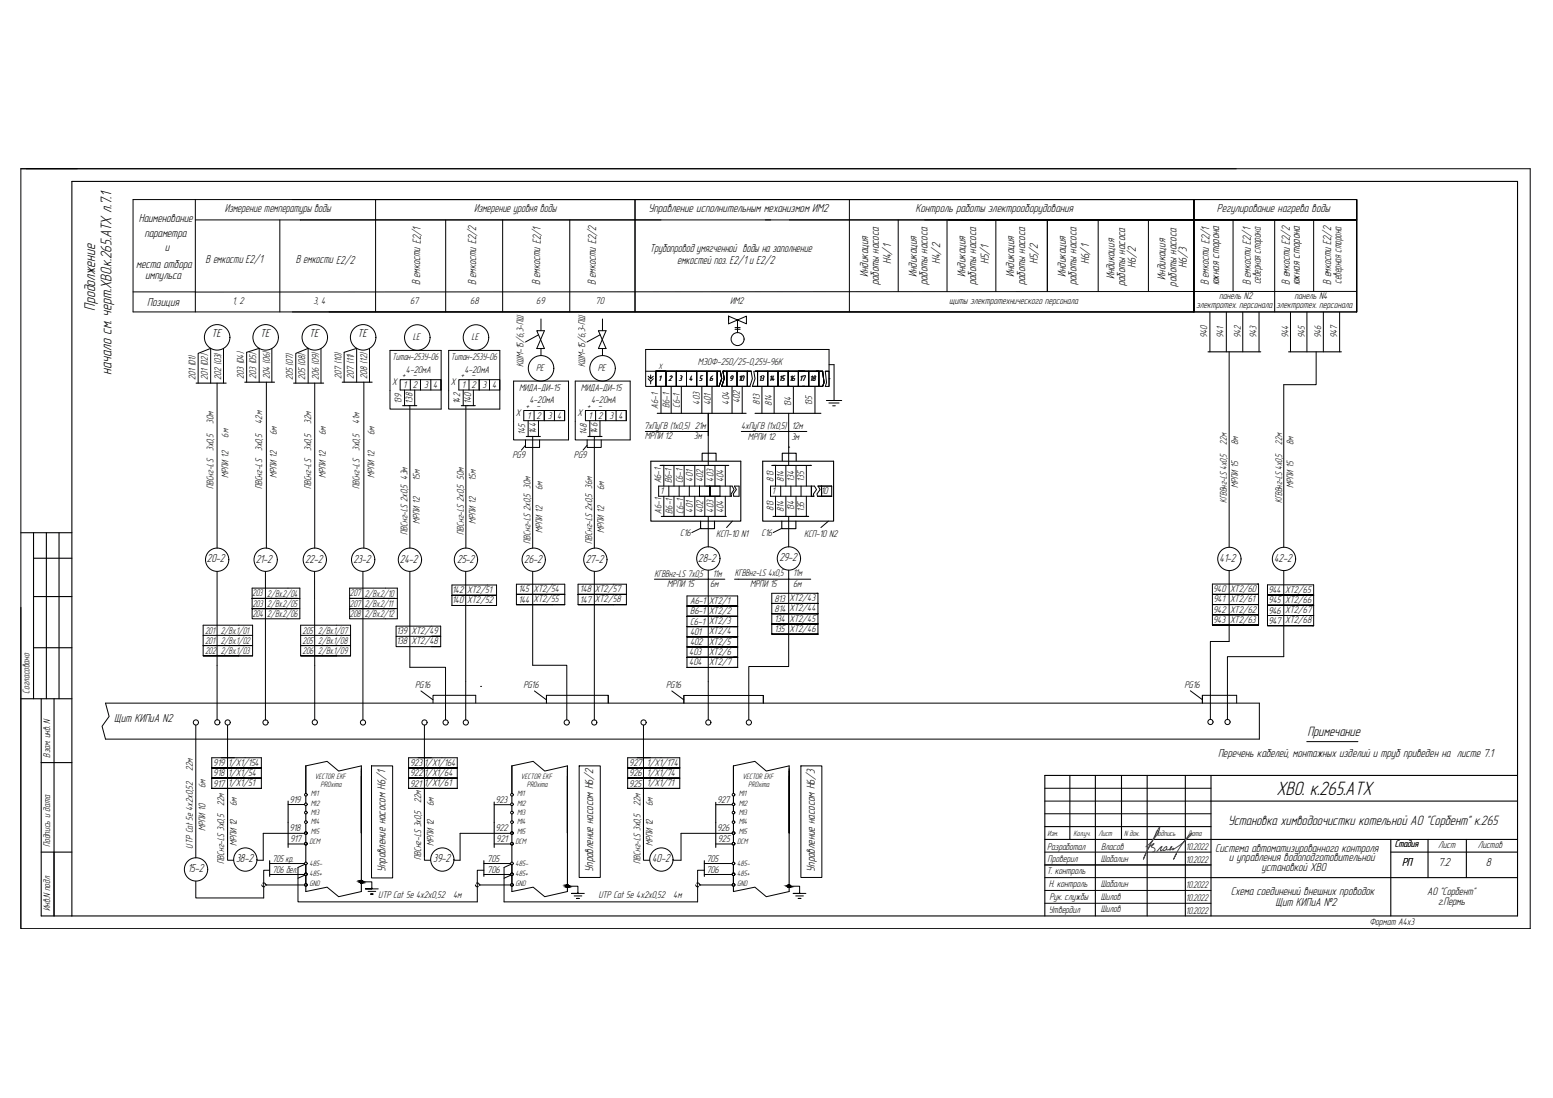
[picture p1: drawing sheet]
<svg xmlns="http://www.w3.org/2000/svg" width="420mm" height="297mm" viewBox="0 0 420 297" stroke-linecap="round" stroke-linejoin="round" font-family="sans-serif">
<!-- layer: 0 -->
<g fill="none" stroke="#000" stroke-width=".27">
<path d="M5.6 45.6v205.6M7.1 45.6h13.8M323 54v5.5M367 54v5.5M57 94.2l-3.4 1.4v8M70.1 94.2l-3.4 1.1v8.1M83.4 94.2l-3.4 1.4v8M96.5 94.2l-3.4 1.1v8.1M105.5 94.8h13.9v15.9h-13.9zM121.4 94.8h13.8v15.9h-13.8zM145.2 89.5l2.1 4.8h-2.1l2.1-4.8zM145.7 90.6l-3.5 1.9"/>
<path d="M146.4 86.3v3.2M146.4 94.3v1.9M161.9 89.5l2.1 4.8h-2.1l2.1-4.8zM162.4 90.6l-3.6 1.9M163 86.3v3.2M163 94.3v1.9M197.1 85.5l4.8 2.1v-2.1l-4.8 2.1v-2.1v1M198.9 88.6h1.4M198.9 89.1h1.4M199.5 86.5v3.5M224.3 98.7h1.4v9.6M327.3 84.5v10.7"/>
<path d="M331.8 84.5v10.7M332.5 95.2v52.9M336.2 84.5v10.7M340.6 84.5v10.7M349.1 84.5v10.7M353.6 84.5v10.7M356.1 95.2v8.9h-8.8v44M358 84.5v10.7M362.4 84.5v10.7M108.3 102.7h5.5v2.8v-2.8h5.5v2.8h-11zM109.4 105.5v4.2M111 102.7v2.8"/>
<path d="M112.2 105.5v4.2M116.6 102.7v2.8M119.3 102.7v2.8M124.1 102.7h5.5v2.8v-2.8h5.6v2.8h-11.1zM125.3 105.5v4.2M126.9 102.7v2.8M128.1 105.5v4.2M132.4 102.7v2.8M139 103.1h14.8v15.9h-14.8zM141.7 111.1h5.5v2.7v-2.7h5.6v2.7h-11.1zM142.9 113.8v4.3M144.1 118.1v30.2"/>
<path d="M144.5 111.1v2.7M145.7 113.8v4.3M150 111.1v2.7M152.8 111.1v2.7M155.6 103.1h14.9v15.9h-14.9zM158.4 111.1h5.5v2.7v-2.7h5.5v2.7h-11zM159.6 113.8v4.3M160.8 118.1v30.2M161.1 111.1v2.7M162.3 113.8v4.3M166.7 111.1v2.7M169.4 111.1v2.7"/>
<path d="M174.6 116.7h17M174.7 100.4h20.2l.4 2.1-.8 2h-17.1M175.4 102.5l.6 .7v.7M175.4 101.8l.6 .7 .8-.7M176 101.4v1.1M176.8 102.5l-.8 .7M177.4 104.5v-4.1h2.8v4.1M177.4 104.5h-2.7v-10h49.6v10M178.8 104.5v7.3M181.6 104.5v7.2M183 100.4v4.1M184.3 104.5v7.3"/>
<path d="M185.7 100.4v4.1M188.5 100.4v4.1M189.9 104.5v7.3M191.2 100.4v4.1M191.6 111.8v14.1M191.7 116.6l-.1 .2M192.6 104.5v7.3M194 100.4v4.1M195.6 100.4h7.6l.4 2.1-.7 2h-7.6l.6-2-.3-2.1h.3M196.7 100.4v4.1M198 104.5v7.3M199.4 100.4v4.1"/>
<path d="M200.5 116.7h17.8M200.8 104.5v7.3M202.2 100.4v4.1M203.9 100.4l.4 2.1-.7 2h14.1M204.3 100.4h13.4M204.9 100.4v4.1M206.1 104.5v7.3M207.7 100.4v4.1M209.4 104.5v7.3M210.5 100.4v4.1M213.2 100.4v4.1M213.4 111.8v14.1"/>
<path d="M213.5 116.6l-.2 .2M214.6 104.5v7.3M216 104.5v-4.1h5.5v4.1h-4.4M218.8 100.4v4.1M220.5 104.5v7.3M220.9 100.4h1.7l.3 3.1-.3 1h-1.1h1.1l.3-1-.3-3.1zM223.3 100.4h1v4.1h-1l.3-1-.3-3.1h1M223.6 108.3h4.1M224.3 109h2.7M224.3 102.5h.1M225.3 109.8h.7M142.2 120.5l-1.1 1.3"/>
<path d="M158.8 120.5l-1.1 1.3M178.2 131.5h19.9l.5 .9-.8 1.3 .1 .6h-19.7zM179.6 134.3v5.4h9M179.6 125.9v5.6M180.9 131.5v2.8M182.3 125.9v5.6M182.3 134.3v5.4M183.7 131.5v2.8M185.1 125.9v5.6M185.1 134.3v5.4M186.5 131.5v2.8M188 125.9v5.6"/>
<path d="M188 134.3v5.4M189.2 134.3v-2.8v2.8h2.8M190.7 125.9v5.6M190.7 134.3v5.4M191.6 139.7v8.3M192 131.5v2.8M193.4 125.9v5.6M193.4 134.3v5.4M194.8 131.5v2.8h-2.8M196.2 125.9v5.6M196.2 134.3v5.4M197.5 131.5v2.8"/>
<path d="M198.7 131.5h1.3v2.8h-1.5l-.1-.7 .8-1.2zM208.5 131.5h11.9l.5 .9-.8 1.3 .1 .6h-11.7zM209.8 134.3v5.4h9M209.8 125.9v5.6M211.2 131.5v2.8M212.6 125.9v5.6M212.6 134.3v5.4M213.4 121h.1M213.4 139.7v8.3M214 131.5v2.8M215.4 125.9v5.6M215.4 134.3v5.4"/>
<path d="M216.7 131.5v2.8M218.2 125.9v5.6M218.2 134.3v5.4M219.5 134.3v-2.8v2.8h.7M221.2 131.5h3.8v2.8M221.3 131.5l.6 .9-.9 1.2 .2 .7h3.8M222.3 131.5v2.8v-2.8v2.8h2.7M110.9 154.6v25.9h9.6v14.2M126 154.6v40.2M144.1 154.6v25.4h9.2v14.7M160.8 154.6v40.2M177.1 156.7h19"/>
<path d="M191.6 154.3v40.4M191.7 156.6l-.1 .2M198.1 141l-1.5 1.7M198.7 156.7h20.6M213.4 154.3v26h-10.8v14.4M213.5 156.6l-.2 .2M224.1 141l-2 1.7M332.5 154.4v19.1h-5v21.2M347.3 154.4v23.2h-15.2v17.1M5.6 164.3v86.9h408.4M55 171.9h13.3M68.3 171.9v5.5h-3.7"/>
<path d="M68.3 174.6h-13.3h9.6h-9.6v2.8h9.6h-9.6M68.3 174.6h-3.7h3.7M68.3 171.9v-2.8h-13.3v5.5M77.9 161.9h-9.7h12.9M80.5 161.9h-2.6h2.6M81.1 161.9v5.5h-12.9v-2.8h12.9M81.1 161.9v-2.8h-12.9v5.5M81.3 171.9h13.5M94.8 171.9v5.5h-3.8M94.8 174.6h-13.5h9.7h-9.7v2.8h9.7h-9.7M94.8 174.6h-3.8h3.8M94.8 171.9v-2.8h-13.5v5.5"/>
<path d="M104.3 161.9h-9.7h12.9M106.9 161.9h-2.6h2.6M107.2 172.1v-2.7h12v5.5h-12v-2.8h12M107.5 161.9v5.5h-12.9v-2.8h12.9M107.5 161.9v-2.8h-12.9v5.5M119.2 172.1h-2.4h2.4M122.3 161.1v-2.8h12v5.5h-2.4M134.3 161.1h-12h9.6h-9.6v2.7h9.6h-9.6M134.3 161.1h-2.4h2.4M139.7 160.8v-2.8h13.1v5.6h-3.4M152.8 160.8h-13.1h9.7h-9.7v2.8h9.7h-9.7M152.8 160.8h-3.4h3.4"/>
<path d="M156.4 160.8v-2.8h13.1v5.6h-3.4M169.5 160.8h-13.1h9.7h-9.7v2.8h9.7h-9.7M169.5 160.8h-3.4h3.4M185.9 161.2h13.7v2.8h-13.7h10.5h-10.5zM185.9 169.5h13.7v11.1h-13.7h13.7h-13.7v-2.8h13.7h-13.7h13.7h-1.2M185.9 169.5v2.8M185.9 175v2.8M185.9 175h13.7M198.4 172.3h1.2h-13.7h13.7h-13.7v2.7h13.7h-13.7M198.4 172.3h1.2h-1.2M198.4 177.8h1.2h-1.2M199.6 164v5.5h-13.7"/>
<path d="M199.6 166.7h-13.7h10.5h-10.5v2.8h10.5h-10.5M199.6 166.7h-3.2h3.2M199.6 164h-13.7v2.7M208.8 163.3v-2.8h12.5v11h-12.5h12.5h-12.5v-2.7h12.5h-12.5h12.5h-.3M208.8 166v2.8M208.8 166h12.5M221 163.3h.3h-12.5h12.5h-12.5v2.7h12.5h-12.5M221 163.3h.3h-.3M221 168.8h.3h-.3M328 160.8v-2.8h12.5v11.1h-12.5h12.5h-12.5v-2.8h12.5h-12.5h12.5h-.3M328 163.5v2.8M328 163.5h12.5"/>
<path d="M340.2 160.8h.3h-12.5h12.5h-12.5v2.7h12.5h-12.5M340.2 160.8h.3h-.3M340.2 166.3h.3h-.3M342.9 161v-2.8h12.5v11.1h-12.5h12.5h-12.5v-2.8h12.5h-12.5h12.5h-.3M342.9 163.7v2.8M342.9 163.7h12.5M355.1 161h.3h-12.5h12.5h-12.5v2.7h12.5h-12.5M355.1 161h.3h-.3M355.1 166.5h.3h-.3M28.5 190.2l1 3.6-1.9 2.7 .9 3.5M53 196.2v35.9M58.7 180v14.7"/>
<path d="M61.6 196.2v35.5M85.1 180v14.7M113.9 186.9l3.3 2.4M114.8 196.2v35.5M117.2 190.2v-2.1h11.5v2.1M130 185.7h.1M144.6 186.9l3.2 2.4M147.8 188.1v2.1v-2.1h16.8v2.1v-2.1M174.1 196.2v35.5M181.8 186.9l3.2 2.4M185 188.1v2.1v-2.1h21.5v2.1v-2.1M322 186.9l3.3 2.4"/>
<path d="M325.3 188.1v2.1v-2.1h9.3v2.1M57.3 205h13.4v2.7h-13.4h9h-9zM61.6 213.3v19.4h1.6M66.3 213.3h4.4M70.7 207.7v5.6h-13.4h9h-9v-2.8h13.4M70.7 210.5h-4.4h4.4M70.7 207.7h-13.4v2.8M77.9 217.6h4.5M97.8 207.2l-6.2 1.4-3.1-2.6-5.8 1.2v7.5M100.5 207.2h5.7v30.3h-5.7zM110.5 205h13.2v2.7h-13.2h9.1h-9.1zM114.8 213.3v19.4h1.7"/>
<path d="M119.6 213.3h4.1M123.7 207.7v5.6h-13.2h9.1h-9.1v-2.8h13.2M123.7 210.5h-4.1h4.1M123.7 207.7h-13.2v2.8M133.7 217.7h4.5M153.5 207.2l-6.1 1.4-3.2-2.6-5.7 1.2v7.5M156.7 207.2h5.7v30.2h-5.7zM169.8 205h14.1v2.7h-14.1h9h-9zM174.1 213.3v19.4h1.6M178.8 213.3h5.1M183.9 207.7v5.6h-14.1h9h-9v-2.8h14.1M183.9 210.5h-5.1h5.1"/>
<path d="M183.9 207.7h-14.1v2.8M193.6 217.7h4.5M213.5 207.2l-6.2 1.4-3.1-2.6-5.8 1.2v7.5M216.7 207.2h5.6v30.2h-5.6zM282.7 213.2h44.9M282.7 216.7h44.9M353.5 200.6h13.9M70.8 239.4l.3 .4h.5M71.1 238.9h.5l.3 .5M71.9 239.4h10.5M73 235.4h-1.7v7.5h-18.3v-4.5M73 236.6h9.4"/>
<path d="M73 233.6h9.4M77.9 228.3h4.5M82.4 225.4h-11.2v7.3h-1.7M82.5 233.8l-1.9 .9v9.3h48.5v-8.6h1.8M82.5 236.7l-1.9 .9M98.1 238.6h2.5v1.9M128.6 239.4l.3 .4h.5M128.9 238.9h.5l.3 .5M129.6 239.4h8.6M130.9 236.6h7.3M130.9 233.6h7.3M133.7 228.3h4.5"/>
<path d="M138.2 225.4h-13.7v7.3h-1.7M138.2 233.8l-1.8 .9v9.3h52.3v-8.6h1.9M138.2 236.7l-1.8 .9M153.9 239.7h2.5v2M188.2 239.4l.3 .4h.5M188.5 238.9h.5l.3 .5M189.3 239.4h8.8M190.6 236.6h7.5M190.6 233.6h7.5M193.6 228.3h4.5M198.1 225.4h-13.9v7.3h-2.2M213.8 239.7h2.5v2"/>
<path d="M282.7 234h44.9M282.7 237.4h44.9M282.7 230.5h44.9M282.7 220.1h44.9M82.7 241.2l5.8-1.2 3.1 2.6 6.2-1.4M99.6 241.1h2.1M100.6 240.2v.3h-1.7h3.4M100.9 241.9h-.6h.6M138.5 241.2l5.7-1.2 3.2 2.6 6.1-1.4M155.3 242.4h2.1M156.4 241.4v.3h-1.8h3.5M156.7 243h-.7h.7"/>
<path d="M198.4 241.2l5.8-1.2 3.1 2.6 6.2-1.4M215.3 242.4h2.1M216.3 241.4v.3h-1.7h3.4M216.7 243h-.7h.7M282.7 244.4h44.9M282.7 240.9h44.9"/>
<circle cx="199.6" cy="91.7" r="1.76"/>
<circle cx="58.8" cy="151.4" r="3.2"/>
<circle cx="71.9" cy="151.4" r="3.2"/>
<circle cx="85.2" cy="151.4" r="3.2"/>
<circle cx="98.2" cy="151.4" r="3.2"/>
<circle cx="110.9" cy="151.4" r="3.2"/>
<circle cx="126.1" cy="151.4" r="3.2"/>
<circle cx="144.4" cy="151.4" r="3.2"/>
<circle cx="161.1" cy="151.4" r="3.2"/>
<circle cx="191.6" cy="151.1" r="3.2"/>
<circle cx="213.4" cy="151.1" r="3.2"/>
<circle cx="332.6" cy="151.2" r="3.2"/>
<circle cx="347.4" cy="151.2" r="3.2"/>
<circle cx="82.8" cy="217.6" r=".36"/>
<circle cx="82.8" cy="215" r=".36"/>
<circle cx="82.8" cy="219.8" r=".36"/>
<circle cx="138.5" cy="215" r=".36"/>
<circle cx="138.5" cy="219.8" r=".36"/>
<circle cx="138.5" cy="217.6" r=".36"/>
<circle cx="198.5" cy="217.6" r=".36"/>
<circle cx="198.5" cy="215" r=".36"/>
<circle cx="198.5" cy="219.8" r=".36"/>
<circle cx="53" cy="235.2" r="3.2"/>
<circle cx="66.4" cy="232.5" r="3.2"/>
<circle cx="82.8" cy="228.3" r=".36"/>
<circle cx="82.8" cy="225.4" r=".36"/>
<circle cx="82.8" cy="239.4" r=".36"/>
<circle cx="82.8" cy="236.5" r=".36"/>
<circle cx="82.8" cy="222.4" r=".36"/>
<circle cx="82.8" cy="233.6" r=".36"/>
<circle cx="97.8" cy="238.5" r=".36"/>
<circle cx="119.7" cy="232.5" r="3.2"/>
<circle cx="138.5" cy="222.4" r=".36"/>
<circle cx="138.5" cy="233.6" r=".36"/>
<circle cx="138.5" cy="228.3" r=".36"/>
<circle cx="138.5" cy="225.4" r=".36"/>
<circle cx="138.5" cy="239.4" r=".36"/>
<circle cx="138.5" cy="236.5" r=".36"/>
<circle cx="153.5" cy="239.7" r=".36"/>
<circle cx="178.9" cy="232.5" r="3.2"/>
<circle cx="198.5" cy="228.3" r=".36"/>
<circle cx="198.5" cy="236.5" r=".36"/>
<circle cx="198.5" cy="225.4" r=".36"/>
<circle cx="198.5" cy="222.4" r=".36"/>
<circle cx="198.5" cy="233.6" r=".36"/>
<circle cx="198.5" cy="239.4" r=".36"/>
<circle cx="213.5" cy="239.7" r=".36"/>
</g>
<!-- layer: MAIN -->
<g fill="none" stroke="#000" stroke-width=".27">
<path d="M5.6 45.6h408.4v205.6M36 54h331v30.4v-30.4v30.4h-331zM52.8 59.5h270.2M52.8 54v30.4M75.7 59.5v24.9M101.6 54v30.3M120.6 59.5v24.9M136 59.5v24.8M154.1 59.5v24.8M171.8 54v30.3M229.8 54v30.3M243 59.5v19.4"/>
<path d="M250.2 59.5h116.8h-110.4M256.2 59.5v19.4M260.1 59.5h106.9h-100.4M269.4 59.5v19.4M283.4 59.5v19.4M297.1 59.5v19.4M310.7 59.5v19.3M323 54v30.4M333.6 59.5v19.3M344.9 59.5v24.9M355.4 59.5v19.3M367 78.8l-331 .2"/>
<path d="M57 94.2v9.4M60.5 94.3v9.3M70.1 94.2v9.2M73.5 94.3v9.1M83.4 94.2v9.4M86.8 94.3v9.3M96.5 94.2v9.2M100 94.3v9.1M323 84.4v-30.4v30.4M58.7 103.6v44.7M72.1 103.4v44.9M85.1 103.6v44.7"/>
<path d="M98.4 103.4v44.9M110.9 109.9v38.4M126 109.7v38.6M142.2 119v2h3.8v-2M158.8 119v2h3.9v-2M58.7 154.6v25.4M71.8 154.6v40.2M85.1 154.6v25.4M98.2 154.6v40.2M189.5 142.9l-2.3 1.2M211.5 142.9l-2.3 1.2M28.5 190.2h312.2v9.8h-312.2"/>
<circle cx="58.8" cy="91.3" r="3.5"/>
<circle cx="71.9" cy="91.3" r="3.5"/>
<circle cx="85.2" cy="91.3" r="3.5"/>
<circle cx="98.2" cy="91.3" r="3.5"/>
<circle cx="112.9" cy="91.3" r="3.5"/>
<circle cx="128.8" cy="91.3" r="3.5"/>
<circle cx="146.4" cy="99.6" r="3.5"/>
<circle cx="163" cy="99.6" r="3.5"/>
<circle cx="53" cy="195.4" r=".7"/>
<circle cx="58.8" cy="195.4" r=".7"/>
<circle cx="61.6" cy="195.4" r=".7"/>
<circle cx="71.8" cy="195.4" r=".7"/>
<circle cx="85.2" cy="195.4" r=".7"/>
<circle cx="98.2" cy="195.4" r=".7"/>
<circle cx="114.8" cy="195.4" r=".7"/>
<circle cx="120.6" cy="195.4" r=".7"/>
<circle cx="126" cy="195.4" r=".7"/>
<circle cx="153.3" cy="195.4" r=".7"/>
<circle cx="160.8" cy="195.4" r=".7"/>
<circle cx="174.1" cy="195.4" r=".7"/>
<circle cx="191.6" cy="195.4" r=".7"/>
<circle cx="202.6" cy="195.4" r=".7"/>
<circle cx="327.5" cy="195.3" r=".7"/>
<circle cx="332.1" cy="195.3" r=".7"/>
</g>
<g fill="none" stroke="#000" stroke-width=".3">
<path d="M19.4 49.1h391.2M326.8 95.2h14.3M348.6 95.2h14.3M53.1 103.6h8.1M66.2 103.4h8.1M79.4 103.6h8.2M92.6 103.4h8.1M177.8 111.8h24.1M204.3 111.8h17.8M178.6 125.9h1.1M178.9 139.7h17.6M190 124.6v-2h3.7v2"/>
<path d="M208.8 125.9h1.2M209.1 139.7h9.7M211.6 124.6v-2h3.8v2M5.6 144.1h13.8M9.1 144.1v44.9M9.1 151h10.3M12.5 144.1v44.9M16 144.1v44.9M189.5 141v2h3.8v-2M211.5 141v2h3.8v-2M9.1 161.4h10.3M9.1 175.2h10.3"/>
<path d="M5.6 189h13.8M11.1 189v58.8h399.5M14.6 189v58.8M11.1 206.3h8.3M11.1 230.5h8.3"/>
</g>
<!-- layer: 0 -->
<g fill="none" stroke="#000" stroke-width=".3">
<path d="M19.4 49.1v198.7M410.6 49.1v198.7M108.9 109.7h3.8M124.8 109.7h3.8M142.4 118.1h3.8M159.1 118.1h3.8M176.1 124.8h24.3v16.2h-24.3zM179 125.9h10.1M187.6 139.7h8.2M189.2 125.9h8M206.3 124.8h19.2v16.2h-19.2zM209.3 125.9h10.2"/>
<path d="M217.8 139.7h.1M77.9 216.7v12.5M82.7 207.2v7.5M82.7 215.4v1.9M82.7 217.9v1.6M97.8 207.2v18.2v-17.4M97.8 210v31.2M133.7 217v12.2M138.5 207.2v7.5M138.5 215.4v1.9M138.5 217.9v1.6M153.5 207.2v18.2v-17.4"/>
<path d="M153.5 210v31.2M193.6 217.1v12.1M198.4 207.2v7.5M198.4 215.4v1.9M198.4 217.9v1.6M213.5 207.2v18.2v-17.4M213.5 210v31.2M289.4 209.8v17.3M296.3 209.8v38M303.4 209.8v17.3M310.4 209.8v38M320.7 209.8v38"/>
<path d="M327.6 209.8v38M327.6 216.7h83M410.6 209.8h-127.9v38M71.9 239.4h.1M73 232.8v4.3M82.7 220.2v1.9M82.7 222.8v2.3M82.7 225.7v2.2M82.7 228.6v4.6M82.7 233.9v2.3M82.7 236.9v2.2M82.7 239.7v1.5"/>
<path d="M129.6 239.4h.1M130.9 232.8v4.3M138.5 220.2v1.9M138.5 222.8v2.3M138.5 225.7v2.2M138.5 228.6v4.6M138.5 233.9v2.3M138.5 236.9v2.2M138.5 239.7v1.5M189.3 239.4h.1M190.6 232.8v4.3M198.4 220.2v1.9"/>
<path d="M198.4 222.8v2.3M198.4 225.7v2.2M198.4 228.6v4.6M198.4 233.9v2.3M198.4 236.9v2.2M198.4 239.7v1.5M282.7 227.1h127.9M282.7 223.6h44.9M327.6 237.4h83M376.3 227.1v20.7M376.3 230.5h34.3M386.3 227.1v10.3"/>
<path d="M396.7 227.1v10.3"/>
</g>
<path d="M310 229.1a9.7 9.7 0 0 0 3.8-5.3l-.4 .5-2.7 5-1.4 3.2 .2-.4a6 6 0 0 1 2.7-3.9l-.7 .9a.75 .75 0 0 1 .8 .4 .75 .75 0 0 1-.2 .9l-.3 .1M314.8 229.6l.8-.6a.79 .79 0 0 1-.8 1.1l-.2-.3-.5 .4a.94 .94 0 0 1 .3-1.2l-1.4 1.3M315.6 229.7l.3 .2 .4-.1 .8-.8-.3 .1-.3 .9 .5-.3M317.1 229.7h.4v-.2l-.2 .4a17.4 17.4 0 0 0 5.2-4.5h-.2a22.4 22.4 0 0 0-4.8 7.1l.8-1.5" fill="none" stroke="#2e00b8" stroke-width=".27"/>
<!-- layer: 0 -->
<g fill="#000" stroke="#000" stroke-width=".27">
<path d="M97.6 238.2h.2zM97.8 238.9h.1zM153.3 239.5h.2zM213.3 239.5h.2zM153.5 240h.2zM213.5 240h.2z"/>
<path d="M97.6 238.2l.2 .1zM97.6 238.2l.2 .1z"/>
<path d="M97.6 238.3h.2zM97.6 238.3h.2z"/>
<path d="M97.5 238.3l.3 .1zM97.5 238.3l.3 .1z"/>
<path d="M97.5 238.4h.3zM97.5 238.4h.3z"/>
<path d="M97.4 238.4l.4 .1zM97.4 238.4l.4 .1z"/>
<path d="M97.4 238.5l.4 .1zM97.4 238.5l.4 .1z"/>
<path d="M97.4 238.6h.4zM97.4 238.6h.4z"/>
<path d="M97.4 238.6h.4zM97.4 238.6h.4z"/>
<path d="M97.4 238.6l.4 .1zM97.4 238.6l.4 .1z"/>
<path d="M97.5 238.7l.3 .1zM97.5 238.7l.3 .1z"/>
<path d="M97.5 238.8h.3zM97.5 238.8h.3z"/>
<path d="M97.6 238.8l.2 .1zM97.6 238.8l.2 .1z"/>
<path d="M97.6 238.9h.2zM97.6 238.9h.2z"/>
<path d="M97.8 238.2h.1zM97.8 238.2h.1z"/>
<path d="M97.8 238.2l.2 .1zM97.8 238.2l.2 .1z"/>
<path d="M97.8 238.3h.2zM97.8 238.3h.2z"/>
<path d="M97.8 238.8h.2zM97.8 238.8l.1 .1z"/>
<path d="M97.8 238.3l.3 .1zM97.8 238.3l.3 .1z"/>
<path d="M97.8 238.8h.2zM97.8 238.8h.2z"/>
<path d="M97.8 238.4h.3zM97.8 238.4h.3z"/>
<path d="M97.8 238.7h.3zM97.8 238.7l.2 .1z"/>
<path d="M97.8 238.4l.3 .1zM97.8 238.4l.3 .1z"/>
<path d="M97.8 238.5l.3 .1zM97.8 238.5l.3 .1z"/>
<path d="M97.8 238.6h.3zM97.8 238.6h.3z"/>
<path d="M97.8 238.6h.3zM97.8 238.6h.3z"/>
<path d="M97.8 238.6h.3zM97.8 238.6l.3 .1z"/>
<path d="M153.3 239.5h.2zM153.3 239.5h.2z"/>
<path d="M153.3 239.5h.2zM153.3 239.5h.2z"/>
<path d="M153.3 239.5l.2 .1zM153.3 239.5l.2 .1z"/>
<path d="M153.2 239.6h.3zM153.2 239.6h.3z"/>
<path d="M153.2 239.6l.3 .1zM153.2 239.6l.3 .1z"/>
<path d="M153.2 239.7h.3zM153.2 239.7h.3z"/>
<path d="M153.2 239.7l.3 .1zM153.2 239.7l.3 .1z"/>
<path d="M153.2 239.8l.3 .1zM153.2 239.8l.3 .1z"/>
<path d="M153.2 239.9h.3zM153.2 239.9h.3z"/>
<path d="M153.2 239.9l.3 .1zM153.2 239.9l.3 .1z"/>
<path d="M153.3 240h.2zM153.3 240h.2z"/>
<path d="M153.5 239.5h.2zM153.5 239.5h.2z"/>
<path d="M153.5 239.5h.2zM153.5 239.5h.2z"/>
<path d="M153.5 239.5h.3zM153.5 239.5h.3z"/>
<path d="M153.5 239.5l.3 .1zM153.5 239.5l.3 .1z"/>
<path d="M153.5 240h.3zM153.5 240h.2z"/>
<path d="M153.5 239.6h.4zM153.5 239.6h.4z"/>
<path d="M153.5 239.9h.3zM153.5 239.9l.3 .1z"/>
<path d="M153.5 239.6l.4 .1zM153.5 239.6l.4 .1z"/>
<path d="M153.5 239.7h.4zM153.5 239.7h.4z"/>
<path d="M153.5 239.7l.4 .1zM153.5 239.7l.4 .1z"/>
<path d="M153.5 239.8l.4 .1zM153.5 239.8l.4 .1z"/>
<path d="M153.5 239.9h.4zM153.5 239.9h.3z"/>
<path d="M213.3 239.5h.2zM213.2 239.5h.3z"/>
<path d="M213.2 239.5h.3zM213.2 239.5h.3z"/>
<path d="M213.2 239.5l.3 .1zM213.2 239.5l.3 .1z"/>
<path d="M213.2 239.6h.3zM213.2 239.6h.3z"/>
<path d="M213.2 239.6l.3 .1zM213.2 239.6l.3 .1z"/>
<path d="M213.1 239.7h.4zM213.1 239.7h.4z"/>
<path d="M213.1 239.7l.4 .1zM213.1 239.7l.4 .1z"/>
<path d="M213.1 239.8l.4 .1zM213.1 239.8l.4 .1z"/>
<path d="M213.2 239.9h.3zM213.2 239.9h.3z"/>
<path d="M213.2 239.9l.3 .1zM213.2 239.9l.3 .1z"/>
<path d="M213.2 240h.3zM213.2 240h.3z"/>
<path d="M213.5 239.5h.2zM213.5 239.5h.2z"/>
<path d="M213.5 239.5h.2zM213.5 239.5h.2z"/>
<path d="M213.5 239.5h.3zM213.5 239.5h.3z"/>
<path d="M213.5 239.5l.3 .1zM213.5 239.5l.3 .1z"/>
<path d="M213.5 240h.3zM213.5 240h.2z"/>
<path d="M213.5 239.6h.3zM213.5 239.6h.3z"/>
<path d="M213.5 239.6l.3 .1zM213.5 239.6l.3 .1z"/>
<path d="M213.5 239.9h.3zM213.5 239.9h.3z"/>
<path d="M213.5 239.9h.3zM213.5 239.9l.3 .1z"/>
<path d="M213.5 239.7h.3zM213.5 239.7h.3z"/>
<path d="M213.5 239.7l.3 .1zM213.5 239.7l.3 .1z"/>
<path d="M213.5 239.8h.3zM213.5 239.8l.3 .1z"/>
<path d="M153.3 240h.2zM153.3 240h.2z"/>
<path d="M153.3 240l.2 .1zM153.3 240l.2 .1z"/>
<path d="M153.5 240h.2zM153.5 240h.2z"/>
<path d="M213.2 240h.3zM213.2 240h.3z"/>
<path d="M213.3 240l.2 .1zM213.3 240l.2 .1z"/>
<path d="M213.5 240h.2zM213.5 240h.2z"/>
</g>
<text font-size="5.4" x="345.3" y="215.1">ХВО. к.265.АТХ</text>
<g font-size="4.3">
<text x="25.7" y="84" transform="rotate(-90 25.7 84)">Продолжение</text>
<text x="30.2" y="101.4" transform="rotate(-90 30.2 101.4)">начало см. черт.ХВО.к.265.АТХ л.7.1</text>
</g>
<g font-size="3.8">
<text x="353.7" y="199.1">Примечание</text>
<text x="332.2" y="223.3">Установка химводоочистки котельной АО &quot;Сорбент&quot; к.265</text>
</g>
<g font-size="3.2">
<text x="60.8" y="57.4">Измерение температуры воды</text>
<text x="128.2" y="57.4">Измерение уровня воды</text>
<text x="175.5" y="57.4">Управление исполнительным механизмом ИМ2</text>
<text x="247.7" y="57.3">Контроль работы электрооборудования</text>
<text x="329.2" y="57.3">Регулирование нагрева воды</text>
<text x="37.6" y="60">Наименование</text>
<text x="39.1" y="64.1">параметра</text>
<text x="44.6" y="68">и</text>
<text x="55.6" y="71">В емкости Е2/1</text>
<text x="80.1" y="71.3">В емкости Е2/2</text>
<text x="175.8" y="68.2">Трубопровод умягченной воды на заполнение</text>
<text x="183.2" y="71.5">емкостей поз. Е2/1 и E2/2</text>
<text x="241.1" y="71.5" transform="rotate(-90 241.1 71.5)">Н4/1</text>
<text x="254.4" y="71.5" transform="rotate(-90 254.4 71.5)">Н4/2</text>
<text x="267.6" y="71.5" transform="rotate(-90 267.6 71.5)">Н5/1</text>
<text x="280.8" y="71.5" transform="rotate(-90 280.8 71.5)">Н5/2</text>
<text x="294.7" y="71.5" transform="rotate(-90 294.7 71.5)">Н6/1</text>
<text x="36.8" y="72.5">места отбора</text>
<text x="39.3" y="75.5">импульса</text>
<text x="113.7" y="77.1" transform="rotate(-90 113.7 77.1)">В емкости Е2/1</text>
<text x="128.8" y="77.1" transform="rotate(-90 128.8 77.1)">В емкости Е2/2</text>
<text x="146.1" y="77.1" transform="rotate(-90 146.1 77.1)">В емкости Е2/1</text>
<text x="161.2" y="77.1" transform="rotate(-90 161.2 77.1)">В емкости Е2/2</text>
<text x="234.8" y="74.9" transform="rotate(-90 234.8 74.9)">Индикация</text>
<text x="237.8" y="77.2" transform="rotate(-90 237.8 77.2)">работы насоса</text>
<text x="248" y="74.9" transform="rotate(-90 248 74.9)">Индикация</text>
<text x="251" y="77.2" transform="rotate(-90 251 77.2)">работы насоса</text>
<text x="261.2" y="74.9" transform="rotate(-90 261.2 74.9)">Индикация</text>
<text x="264.1" y="77.2" transform="rotate(-90 264.1 77.2)">работы насоса</text>
<text x="274.4" y="74.9" transform="rotate(-90 274.4 74.9)">Индикация</text>
<text x="277.3" y="77.2" transform="rotate(-90 277.3 77.2)">работы насоса</text>
<text x="288.3" y="74.9" transform="rotate(-90 288.3 74.9)">Индикация</text>
<text x="291.3" y="77.2" transform="rotate(-90 291.3 77.2)">работы насоса</text>
<text x="301.5" y="75.6" transform="rotate(-90 301.5 75.6)">Индикация</text>
<text x="304.4" y="77.5" transform="rotate(-90 304.4 77.5)">работы насоса</text>
<text x="307.3" y="72.5" transform="rotate(-90 307.3 72.5)">Н6/2</text>
<text x="315.4" y="75.6" transform="rotate(-90 315.4 75.6)">Индикация</text>
<text x="318.3" y="77.5" transform="rotate(-90 318.3 77.5)">работы насоса</text>
<text x="321.1" y="72.6" transform="rotate(-90 321.1 72.6)">Н6/3</text>
<text x="327.1" y="77.1" transform="rotate(-90 327.1 77.1)">В емкости Е2/1</text>
<text x="329.8" y="77.2" transform="rotate(-90 329.8 77.2)">южная сторона</text>
<text x="338.4" y="77.1" transform="rotate(-90 338.4 77.1)">В емкости Е2/1</text>
<text x="341.1" y="76.9" transform="rotate(-90 341.1 76.9)">северная сторона</text>
<text x="348.9" y="77.1" transform="rotate(-90 348.9 77.1)">В емкости Е2/2</text>
<text x="351.6" y="77.2" transform="rotate(-90 351.6 77.2)">южная сторона</text>
<text x="360.1" y="77.1" transform="rotate(-90 360.1 77.1)">В емкости Е2/2</text>
<text x="362.9" y="76.7" transform="rotate(-90 362.9 76.7)">северная сторона</text>
<text x="39.8" y="82.8">Позиция</text>
<text x="57.2" y="91.1">ТЕ</text>
<text x="70.4" y="91.1">ТЕ</text>
<text x="83.7" y="91.1">ТЕ</text>
<text x="96.7" y="91.1">ТЕ</text>
<text x="56" y="152.2">20-2</text>
<text x="69.2" y="152.3">21-2</text>
<text x="82.5" y="152.3">22-2</text>
<text x="95.6" y="152.3">23-2</text>
<text x="108.2" y="152.3">24-2</text>
<text x="123.7" y="152.3">25-2</text>
<text x="141.8" y="152.3">26-2</text>
<text x="158.5" y="152.3">27-2</text>
<text x="188.9" y="152">28-2</text>
<text x="210.9" y="151.8">29-2</text>
<text x="330" y="151.9">41-2</text>
<text x="344.7" y="151.9">42-2</text>
<text x="30.9" y="195.4">Щит КИПиА N2</text>
<text x="329.5" y="204.8">Перечень кабелей, монтажных изделий и труб приведен на листе 7.1</text>
<text x="63.9" y="233.3">38-2</text>
<text x="117.2" y="233.3">39-2</text>
<text x="176.5" y="233.3">40-2</text>
<text x="328.8" y="230.4">Система автоматизированного контроля</text>
<text x="332.5" y="233">и управления водоподготовительной</text>
<text x="50.9" y="235.9">15-2</text>
<text x="104.3" y="235.9" transform="rotate(-90 104.3 235.9)">Управление насосом Н6/1</text>
<text x="160.5" y="235.8" transform="rotate(-90 160.5 235.8)">Управление насосом Н6/2</text>
<text x="220.4" y="235.8" transform="rotate(-90 220.4 235.8)">Управление насосом Н6/3</text>
<text x="341.3" y="235.7">установкой ХВО</text>
<text x="379.3" y="234.4">РП</text>
<text x="389.2" y="234.4">7.2</text>
<text x="402" y="234.4">8</text>
<text x="333" y="242">Схема соединений внешних проводок</text>
<text x="345.1" y="245">Щит КИПиА №2</text>
</g>
<g font-size="3">
<text x="386.1" y="242.2">АО &quot;Сорбент&quot;</text>
<text x="389.1" y="244.8">г.Пермь</text>
</g>
<g font-size="2.7">
<text x="62.9" y="82.3">1, 2</text>
<text x="84.8" y="82.3">3, 4</text>
<text x="110.9" y="82.3">67</text>
<text x="127.2" y="82.3">68</text>
<text x="145.1" y="82.3">69</text>
<text x="161.1" y="82.3">70</text>
<text x="197.5" y="82.3">ИМ2</text>
<text x="256.8" y="82.3">щиты электротехнического персонала</text>
<text x="323.6" y="83.2">электротех. персонала</text>
<text x="329.9" y="81">панель N2</text>
<text x="345.3" y="83.3">электротех. персонала</text>
<text x="350.2" y="81">панель N4</text>
<text x="111.7" y="92.1">LЕ</text>
<text x="127.6" y="92.1">LЕ</text>
<text x="326.6" y="91.5" transform="rotate(-90 326.6 91.5)">940</text>
<text x="331" y="91.5" transform="rotate(-90 331 91.5)">941</text>
<text x="335.7" y="91.5" transform="rotate(-90 335.7 91.5)">942</text>
<text x="340" y="91.5" transform="rotate(-90 340 91.5)">943</text>
<text x="348.6" y="91.5" transform="rotate(-90 348.6 91.5)">944</text>
<text x="353" y="91.5" transform="rotate(-90 353 91.5)">945</text>
<text x="357.4" y="91.5" transform="rotate(-90 357.4 91.5)">946</text>
<text x="361.8" y="91.5" transform="rotate(-90 361.8 91.5)">947</text>
<text x="106.1" y="97.3">Титан-253У-06</text>
<text x="109.8" y="100.9">4-20мА</text>
<text x="122" y="97.3">Титан-253У-06</text>
<text x="125.7" y="100.9">4-20мА</text>
<text x="141.7" y="99.3" transform="rotate(-90 141.7 99.3)">КШМ-15/6,3-ПШ</text>
<text x="145" y="100.4">РЕ</text>
<text x="158.3" y="99.3" transform="rotate(-90 158.3 99.3)">КШМ-15/6,3-ПШ</text>
<text x="161.7" y="100.4">РЕ</text>
<text x="188.8" y="98.7">МЭОФ-250/25-0,25У-96К</text>
<text x="52.9" y="102.8" transform="rotate(-90 52.9 102.8)">201 (01)</text>
<text x="56.2" y="102.8" transform="rotate(-90 56.2 102.8)">201 (02)</text>
<text x="59.9" y="102.8" transform="rotate(-90 59.9 102.8)">202 (03)</text>
<text x="66" y="102.5" transform="rotate(-90 66 102.5)">203 (04)</text>
<text x="69.3" y="102.5" transform="rotate(-90 69.3 102.5)">203 (05)</text>
<text x="73" y="102.5" transform="rotate(-90 73 102.5)">204 (06)</text>
<text x="79.3" y="102.8" transform="rotate(-90 79.3 102.8)">205 (07)</text>
<text x="82.6" y="102.8" transform="rotate(-90 82.6 102.8)">205 (08)</text>
<text x="86.3" y="102.8" transform="rotate(-90 86.3 102.8)">206 (09)</text>
<text x="92.4" y="102.5" transform="rotate(-90 92.4 102.5)">207 (10)</text>
<text x="95.7" y="102.5" transform="rotate(-90 95.7 102.5)">207 (11)</text>
<text x="99.4" y="102.5" transform="rotate(-90 99.4 102.5)">208 (12)</text>
<text x="106.1" y="104.3">X</text>
<text x="108.8" y="102.4">+</text>
<text x="109.1" y="105">1</text>
<text x="111.7" y="105">2</text>
<text x="111.7" y="102.4">-</text>
<text x="114.7" y="105">3</text>
<text x="117.2" y="105">4</text>
<text x="121.9" y="104.3">X</text>
<text x="124.6" y="102.4">+</text>
<text x="125" y="105">1</text>
<text x="127.6" y="102.4">-</text>
<text x="127.6" y="105">2</text>
<text x="130.6" y="105">3</text>
<text x="133.1" y="105">4</text>
<text x="140.4" y="105.7">МИДА-ДИ-15</text>
<text x="157.1" y="105.7">МИДА-ДИ-15</text>
<text x="108.6" y="109.4" transform="rotate(-90 108.6 109.4)">139</text>
<text x="111.6" y="109.2" transform="rotate(-90 111.6 109.2)">138</text>
<text x="124.5" y="109.4" transform="rotate(-90 124.5 109.4)">142</text>
<text x="127.4" y="109.2" transform="rotate(-90 127.4 109.2)">140</text>
<text x="139.5" y="112.6">X</text>
<text x="142.3" y="110.7">+</text>
<text x="142.6" y="113.3">1</text>
<text x="143.3" y="109.1">4-20мА</text>
<text x="145.2" y="110.7">-</text>
<text x="145.2" y="113.3">2</text>
<text x="148.2" y="113.3">3</text>
<text x="150.7" y="113.3">4</text>
<text x="156.2" y="112.6">X</text>
<text x="158.9" y="110.7">+</text>
<text x="159.2" y="113.3">1</text>
<text x="159.9" y="109.1">4-20мА</text>
<text x="161.8" y="113.3">2</text>
<text x="161.9" y="110.7">-</text>
<text x="164.9" y="113.3">3</text>
<text x="167.4" y="113.3">4</text>
<text x="178" y="110.5" transform="rotate(-90 178 110.5)">А6-1</text>
<text x="181.1" y="110.5" transform="rotate(-90 181.1 110.5)">В6-1</text>
<text x="183.9" y="110.4" transform="rotate(-90 183.9 110.4)">С6-1</text>
<text x="189.4" y="109.4" transform="rotate(-90 189.4 109.4)">403</text>
<text x="192.3" y="109.5" transform="rotate(-90 192.3 109.5)">401</text>
<text x="197.2" y="109.4" transform="rotate(-90 197.2 109.4)">404</text>
<text x="200.1" y="109.1" transform="rotate(-90 200.1 109.1)">402</text>
<text x="205.5" y="109.6" transform="rotate(-90 205.5 109.6)">813</text>
<text x="208.8" y="109.9" transform="rotate(-90 208.8 109.9)">814</text>
<text x="214" y="110.2" transform="rotate(-90 214 110.2)">134</text>
<text x="219.7" y="109.9" transform="rotate(-90 219.7 109.9)">135</text>
<text x="57.8" y="114.6" transform="rotate(-90 57.8 114.6)">30м</text>
<text x="61.8" y="118.4" transform="rotate(-90 61.8 118.4)">6м</text>
<text x="70.9" y="114.6" transform="rotate(-90 70.9 114.6)">42м</text>
<text x="74.9" y="117.6" transform="rotate(-90 74.9 117.6)">6м</text>
<text x="84.2" y="114.6" transform="rotate(-90 84.2 114.6)">32м</text>
<text x="88.2" y="117.6" transform="rotate(-90 88.2 117.6)">6м</text>
<text x="97.3" y="114.6" transform="rotate(-90 97.3 114.6)">41м</text>
<text x="101.3" y="117.6" transform="rotate(-90 101.3 117.6)">6м</text>
<text x="142.1" y="117.7" transform="rotate(-90 142.1 117.7)">145</text>
<text x="145" y="117.5" transform="rotate(-90 145 117.5)">144</text>
<text x="158.8" y="117.7" transform="rotate(-90 158.8 117.7)">148</text>
<text x="161.7" y="117.5" transform="rotate(-90 161.7 117.5)">146</text>
<text x="174.2" y="116">7xПуГВ (1х0,5) 21м</text>
<text x="174.5" y="118.9">МРПИ 12</text>
<text x="187.7" y="118.9">3м</text>
<text x="200.5" y="116">4xПуГВ (1х0,5) 12м</text>
<text x="202.4" y="119">МРПИ 12</text>
<text x="214.1" y="119">3м</text>
<text x="57.8" y="122" transform="rotate(-90 57.8 122)">3х0,5</text>
<text x="70.9" y="122" transform="rotate(-90 70.9 122)">3х0,5</text>
<text x="84.2" y="122" transform="rotate(-90 84.2 122)">3х0,5</text>
<text x="97.3" y="122" transform="rotate(-90 97.3 122)">3х0,5</text>
<text x="138.7" y="124">PG9</text>
<text x="155.3" y="124">PG9</text>
<text x="331.9" y="120.3" transform="rotate(-90 331.9 120.3)">22м</text>
<text x="335" y="120.4" transform="rotate(-90 335 120.4)">8м</text>
<text x="346.9" y="120.3" transform="rotate(-90 346.9 120.3)">22м</text>
<text x="349.9" y="120.4" transform="rotate(-90 349.9 120.4)">8м</text>
<text x="61.8" y="129.3" transform="rotate(-90 61.8 129.3)">МРПИ 12</text>
<text x="74.9" y="129.3" transform="rotate(-90 74.9 129.3)">МРПИ 12</text>
<text x="88.2" y="129.3" transform="rotate(-90 88.2 129.3)">МРПИ 12</text>
<text x="101.3" y="129.3" transform="rotate(-90 101.3 129.3)">МРПИ 12</text>
<text x="113.6" y="130.1" transform="rotate(-90 113.6 130.1)">15м</text>
<text x="128.7" y="130.1" transform="rotate(-90 128.7 130.1)">15м</text>
<text x="178.9" y="130.8" transform="rotate(-90 178.9 130.8)">A6-1</text>
<text x="181.8" y="130.8" transform="rotate(-90 181.8 130.8)">B6-1</text>
<text x="184.8" y="130.8" transform="rotate(-90 184.8 130.8)">C6-1</text>
<text x="187.5" y="130.3" transform="rotate(-90 187.5 130.3)">401</text>
<text x="190.2" y="130.4" transform="rotate(-90 190.2 130.4)">402</text>
<text x="193" y="130.3" transform="rotate(-90 193 130.3)">403</text>
<text x="195.7" y="130.4" transform="rotate(-90 195.7 130.4)">404</text>
<text x="209.3" y="130.3" transform="rotate(-90 209.3 130.3)">813</text>
<text x="212.1" y="130.4" transform="rotate(-90 212.1 130.4)">814</text>
<text x="214.9" y="130.3" transform="rotate(-90 214.9 130.3)">134</text>
<text x="217.6" y="130.4" transform="rotate(-90 217.6 130.4)">135</text>
<text x="335" y="132" transform="rotate(-90 335 132)">МРПИ 15</text>
<text x="349.9" y="132" transform="rotate(-90 349.9 132)">МРПИ 15</text>
<text x="57.8" y="132.4" transform="rotate(-90 57.8 132.4)">ПВСнг-LS</text>
<text x="70.9" y="132.4" transform="rotate(-90 70.9 132.4)">ПВСнг-LS</text>
<text x="84.2" y="132.4" transform="rotate(-90 84.2 132.4)">ПВСнг-LS</text>
<text x="97.3" y="132.4" transform="rotate(-90 97.3 132.4)">ПВСнг-LS</text>
<text x="146.8" y="132.5" transform="rotate(-90 146.8 132.5)">6м</text>
<text x="163.4" y="132.5" transform="rotate(-90 163.4 132.5)">6м</text>
<text x="178.6" y="133.5">1</text>
<text x="208.8" y="133.5">1</text>
<text x="222.1" y="133.7">10</text>
<text x="331.9" y="136.1" transform="rotate(-90 331.9 136.1)">КГВВнг-LS 4х0,5</text>
<text x="346.9" y="136.1" transform="rotate(-90 346.9 136.1)">КГВВнг-LS 4х0,5</text>
<text x="113.6" y="141.8" transform="rotate(-90 113.6 141.8)">МРПИ 12</text>
<text x="128.7" y="141.8" transform="rotate(-90 128.7 141.8)">МРПИ 12</text>
<text x="179" y="139" transform="rotate(-90 179 139)">A6-1</text>
<text x="181.9" y="139" transform="rotate(-90 181.9 139)">B6-1</text>
<text x="184.9" y="139" transform="rotate(-90 184.9 139)">C6-1</text>
<text x="187.5" y="138.7" transform="rotate(-90 187.5 138.7)">401</text>
<text x="190.2" y="138.7" transform="rotate(-90 190.2 138.7)">402</text>
<text x="193" y="138.7" transform="rotate(-90 193 138.7)">403</text>
<text x="195.7" y="138.7" transform="rotate(-90 195.7 138.7)">404</text>
<text x="209.3" y="138.4" transform="rotate(-90 209.3 138.4)">813</text>
<text x="212.1" y="138.5" transform="rotate(-90 212.1 138.5)">814</text>
<text x="214.9" y="138.4" transform="rotate(-90 214.9 138.4)">134</text>
<text x="217.6" y="138.5" transform="rotate(-90 217.6 138.5)">135</text>
<text x="110.3" y="144.7" transform="rotate(-90 110.3 144.7)">ПВСнг-LS 2х0,5 43м</text>
<text x="125.5" y="144.7" transform="rotate(-90 125.5 144.7)">ПВСнг-LS 2х0,5 50м</text>
<text x="143.5" y="147.1" transform="rotate(-90 143.5 147.1)">ПВСнг-LS 2х0,5 30м</text>
<text x="146.8" y="144.2" transform="rotate(-90 146.8 144.2)">МРПИ 12</text>
<text x="160.2" y="147.1" transform="rotate(-90 160.2 147.1)">ПВСнг-LS 2х0,5 36м</text>
<text x="163.4" y="144.2" transform="rotate(-90 163.4 144.2)">МРПИ 12</text>
<text x="184" y="145">C16</text>
<text x="193.7" y="145.3">КСП-10 N1</text>
<text x="206" y="145">C16</text>
<text x="217.5" y="145.3">КСП-10 N2</text>
<text x="198.8" y="155.8">КГВВнг-LS 4х0,5</text>
<text x="214.6" y="155.8">11м</text>
<text x="68.3" y="161.3">203</text>
<text x="72.3" y="161.6">2/Вх.2/04</text>
<text x="94.7" y="161.3">207</text>
<text x="98.7" y="161.6">2/Вх.2/10</text>
<text x="122.4" y="160.3">142</text>
<text x="126.4" y="160.4">ХТ2/51</text>
<text x="140.3" y="160.2">145</text>
<text x="144.3" y="160.1">ХТ2/54</text>
<text x="156.9" y="160.2">148</text>
<text x="161" y="160.1">ХТ2/57</text>
<text x="177.1" y="156.1">КГВВнг-LS 7х0,5</text>
<text x="180.5" y="158.9">МРПИ 15</text>
<text x="192.1" y="158.9">6м</text>
<text x="192.8" y="156.1">11м</text>
<text x="203" y="158.9">МРПИ 15</text>
<text x="214.6" y="158.9">6м</text>
<text x="328.2" y="160.2">940</text>
<text x="332.8" y="160.2">ХТ2/60</text>
<text x="343.2" y="160.5">944</text>
<text x="347.7" y="160.4">ХТ2/65</text>
<text x="68.3" y="166.9">204</text>
<text x="68.3" y="164.1">203</text>
<text x="72.3" y="164.3">2/Вх.2/05</text>
<text x="72.3" y="166.9">2/Вх.2/06</text>
<text x="94.7" y="166.9">208</text>
<text x="94.7" y="164.1">207</text>
<text x="98.7" y="164.3">2/Вх.2/11</text>
<text x="98.7" y="166.9">2/Вх.2/12</text>
<text x="122.4" y="163">140</text>
<text x="126.4" y="163.2">ХТ2/52</text>
<text x="140.3" y="163">144</text>
<text x="144.3" y="163">ХТ2/55</text>
<text x="156.9" y="163">147</text>
<text x="161" y="163">ХТ2/58</text>
<text x="186.7" y="166.2">В6-1</text>
<text x="186.7" y="163.5">А6-1</text>
<text x="191.8" y="163.3">ХТ2/1</text>
<text x="191.8" y="166.1">ХТ2/2</text>
<text x="209.5" y="162.7">813</text>
<text x="209.6" y="165.5">814</text>
<text x="213.6" y="162.7">ХТ2/43</text>
<text x="213.6" y="165.4">ХТ2/44</text>
<text x="328.2" y="165.8">942</text>
<text x="328.3" y="163">941</text>
<text x="332.8" y="162.9">ХТ2/61</text>
<text x="332.8" y="165.7">ХТ2/62</text>
<text x="343.2" y="166">946</text>
<text x="343.2" y="163.2">945</text>
<text x="347.7" y="163.1">ХТ2/66</text>
<text x="347.7" y="165.9">ХТ2/67</text>
<text x="55.5" y="171.4">201</text>
<text x="59.7" y="171.6">2/Вх.1/01</text>
<text x="81.8" y="171.4">205</text>
<text x="86.1" y="171.6">2/Вх.1/07</text>
<text x="107.3" y="171.4">139</text>
<text x="111.4" y="171.5">ХТ2/49</text>
<text x="186.7" y="171.8">401</text>
<text x="186.7" y="169.1">С6-1</text>
<text x="191.8" y="168.9">ХТ2/3</text>
<text x="191.8" y="171.6">ХТ2/4</text>
<text x="209.5" y="168.3">134</text>
<text x="209.5" y="171">135</text>
<text x="213.6" y="168.2">ХТ2/45</text>
<text x="213.6" y="171">ХТ2/46</text>
<text x="328.2" y="168.5">943</text>
<text x="332.8" y="168.5">ХТ2/63</text>
<text x="343.2" y="168.8">947</text>
<text x="347.7" y="168.6">ХТ2/68</text>
<text x="55.5" y="176.9">202</text>
<text x="55.5" y="174.1">201</text>
<text x="59.7" y="174.3">2/Вх.1/02</text>
<text x="59.7" y="176.9">2/Вх.1/03</text>
<text x="81.8" y="176.9">206</text>
<text x="81.8" y="174.1">205</text>
<text x="86.1" y="174.3">2/Вх.1/08</text>
<text x="86.1" y="176.9">2/Вх.1/09</text>
<text x="107.3" y="174.2">138</text>
<text x="111.4" y="174.3">ХТ2/48</text>
<text x="186.5" y="179.9">404</text>
<text x="186.5" y="177.2">403</text>
<text x="186.7" y="174.5">402</text>
<text x="191.8" y="174.4">ХТ2/5</text>
<text x="191.8" y="177.2">ХТ2/6</text>
<text x="191.8" y="179.9">ХТ2/7</text>
<text x="8" y="187.7" transform="rotate(-90 8 187.7)">Согласовано</text>
<text x="112.3" y="186.2">PG16</text>
<text x="141.6" y="186.2">PG16</text>
<text x="180.2" y="186.2">PG16</text>
<text x="320.5" y="186.2">PG16</text>
<text x="13.6" y="204.9" transform="rotate(-90 13.6 204.9)">Взам. инв. N</text>
<text x="52.1" y="208.6" transform="rotate(-90 52.1 208.6)">22м</text>
<text x="57.7" y="210">918</text>
<text x="57.7" y="207.1">919</text>
<text x="61.7" y="209.9">1/Х1/54</text>
<text x="61.7" y="207.1">1/X1/154</text>
<text x="111" y="210">922</text>
<text x="111" y="207.1">923</text>
<text x="114.8" y="209.9">1/Х1/64</text>
<text x="114.8" y="207.1">1/X1/164</text>
<text x="170.2" y="210">926</text>
<text x="170.2" y="207.1">927</text>
<text x="175" y="209.9">1/Х1/74</text>
<text x="175" y="207.1">1/X1/174</text>
<text x="55.6" y="213.2" transform="rotate(-90 55.6 213.2)">6м</text>
<text x="57.7" y="212.8">917</text>
<text x="61.7" y="212.7">1/Х1/51</text>
<text x="111" y="212.8">921</text>
<text x="114.8" y="212.7">1/Х1/61</text>
<text x="170.2" y="212.8">925</text>
<text x="175" y="212.7">1/Х1/71</text>
<text x="60.7" y="218.1" transform="rotate(-90 60.7 218.1)">22м</text>
<text x="64.1" y="218" transform="rotate(-90 64.1 218)">6м</text>
<text x="78.3" y="217.2">919</text>
<text x="114" y="217.2" transform="rotate(-90 114 217.2)">22м</text>
<text x="117.4" y="218" transform="rotate(-90 117.4 218)">6м</text>
<text x="134" y="217.2">923</text>
<text x="173.2" y="218.1" transform="rotate(-90 173.2 218.1)">22м</text>
<text x="176.6" y="218" transform="rotate(-90 176.6 218)">6м</text>
<text x="194" y="217.2">927</text>
<text x="55.6" y="224.9" transform="rotate(-90 55.6 224.9)">МРПИ 10</text>
<text x="78.3" y="224.8">918</text>
<text x="78.5" y="227.9">917</text>
<text x="134" y="224.8">922</text>
<text x="134.3" y="227.9">921</text>
<text x="194" y="224.8">926</text>
<text x="194.2" y="227.9">925</text>
<text x="13.6" y="229.1" transform="rotate(-90 13.6 229.1)">Подпись и дата</text>
<text x="52.1" y="229.5" transform="rotate(-90 52.1 229.5)">UTP Сat 5e 4x2x0,52</text>
<text x="60.7" y="233.7" transform="rotate(-90 60.7 233.7)">ПВСнг-LS 3х0,5</text>
<text x="64.1" y="229" transform="rotate(-90 64.1 229)">МРПИ 12</text>
<text x="73.7" y="233.2">705 кр.</text>
<text x="114" y="232.7" transform="rotate(-90 114 232.7)">ПВСнг-LS 3х0,5</text>
<text x="117.4" y="229" transform="rotate(-90 117.4 229)">МРПИ 12</text>
<text x="131.8" y="233.2">705</text>
<text x="173.2" y="233.7" transform="rotate(-90 173.2 233.7)">ПВСнг-LS 3х0,5</text>
<text x="176.6" y="229" transform="rotate(-90 176.6 229)">МРПИ 12</text>
<text x="191.1" y="233.2">705</text>
<text x="283.3" y="229.8">Разработал</text>
<text x="283.4" y="233.3">Проверил</text>
<text x="297.8" y="233.3">Шабалин</text>
<text x="297.9" y="229.8">Власов</text>
<text x="320.9" y="229.9">10.2022</text>
<text x="320.9" y="233.4">10.2022</text>
<text x="377.4" y="229.2">Стадия</text>
<text x="389.1" y="229.4">Лист</text>
<text x="399.8" y="229.4">Листов</text>
<text x="73.7" y="236.1">706 бел.</text>
<text x="131.8" y="236.1">706</text>
<text x="191.1" y="236.1">706</text>
<text x="283.2" y="236.5">Т. контроль</text>
<text x="297.8" y="239.9">Шабалин</text>
<text x="102.3" y="243">UTP Сat 5e 4x2x0,52</text>
<text x="122.6" y="243">4м</text>
<text x="161.9" y="243">UTP Сat 5e 4x2x0,52</text>
<text x="182.1" y="243">4м</text>
<text x="283.7" y="240">Н. контроль</text>
<text x="283.9" y="243.4">Рук. службы</text>
<text x="297.8" y="243.3">Шилов</text>
<text x="320.9" y="240.3">10.2022</text>
<text x="320.9" y="243.7">10.2022</text>
<text x="13.6" y="246.4" transform="rotate(-90 13.6 246.4)">Инв.N подл</text>
<text x="283.8" y="246.9">Утвердил</text>
<text x="297.8" y="246.8">Шилов</text>
<text x="320.9" y="247.2">10.2022</text>
<text x="370.5" y="250.2">Формат А4х3</text>
</g>
<g font-size="2.2">
<text x="178.2" y="99.8">X</text>
<text x="178.1" y="103.2">1</text>
<text x="180.9" y="103.2">2</text>
<text x="183.7" y="103.2">3</text>
<text x="186.4" y="103.2">4</text>
<text x="189.2" y="103.2">5</text>
<text x="192" y="103.2">6</text>
<text x="197.4" y="103.2">9</text>
<text x="199.8" y="103.2">10</text>
<text x="205.3" y="103.2">13</text>
<text x="208.1" y="103.2">14</text>
<text x="210.8" y="103.2">15</text>
<text x="213.6" y="103.2">16</text>
<text x="216.3" y="103.2">17</text>
<text x="219.1" y="103.2">18</text>
<text x="84.1" y="215.3">MI1</text>
<text x="85.2" y="210.8">VECTOR EKF</text>
<text x="86.8" y="212.9">PROxima</text>
<text x="139.9" y="215.3">MI1</text>
<text x="140.9" y="210.8">VECTOR EKF</text>
<text x="142.5" y="212.9">PROxima</text>
<text x="199.9" y="215.3">MI1</text>
<text x="200.9" y="210.8">VECTOR EKF</text>
<text x="202.5" y="212.9">PROxima</text>
<text x="84.1" y="218.1">MI2</text>
<text x="84.1" y="220.4">MI3</text>
<text x="139.9" y="218.1">MI2</text>
<text x="139.9" y="220.4">MI3</text>
<text x="199.9" y="218.1">MI2</text>
<text x="199.9" y="220.4">MI3</text>
<text x="84.1" y="225.7">MI5</text>
<text x="84.1" y="222.9">MI4</text>
<text x="139.9" y="225.7">MI5</text>
<text x="139.9" y="222.9">MI4</text>
<text x="199.9" y="225.7">MI5</text>
<text x="199.9" y="222.9">MI4</text>
<text x="283.4" y="226">Изм.</text>
<text x="290.5" y="226.1">Кол.уч.</text>
<text x="297.2" y="226.1">Лист</text>
<text x="304.1" y="226">N док.</text>
<text x="312.4" y="226.1">Подпись</text>
<text x="321.4" y="226">Дата</text>
<text x="83.7" y="228.4">DCM</text>
<text x="139.5" y="228.4">DCM</text>
<text x="199.4" y="228.4">DCM</text>
<text x="83.7" y="239.7">GND</text>
<text x="83.7" y="237.1">485+</text>
<text x="83.7" y="234.2">485-</text>
<text x="139.5" y="239.7">GND</text>
<text x="139.5" y="237.1">485+</text>
<text x="139.5" y="234.2">485-</text>
<text x="199.4" y="239.7">GND</text>
<text x="199.4" y="237.1">485+</text>
<text x="199.4" y="234.2">485-</text>
</g>
</svg>
